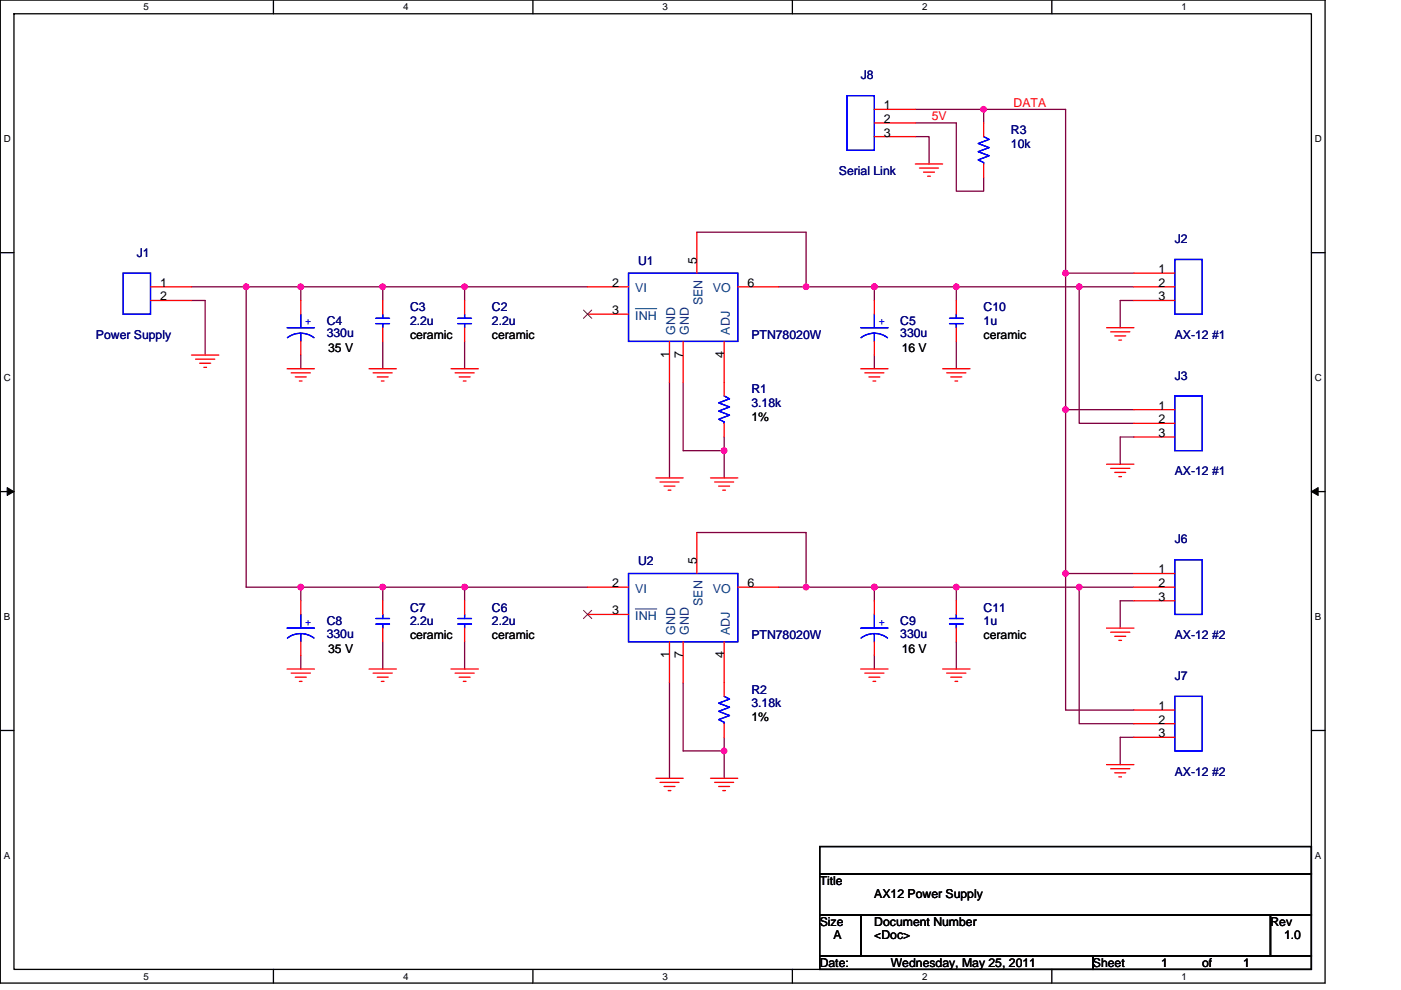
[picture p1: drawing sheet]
<svg xmlns="http://www.w3.org/2000/svg" width="297mm" height="210mm" viewBox="0 0 297 210" stroke-linecap="round" stroke-linejoin="round" font-family="sans-serif">
<path d="M.1 0h280.8v208.5h-280.8zM3 2.9h275v202.7h-275z" fill="none" stroke="#000" stroke-width=".28"/>
<g fill="#fff">
<path d="M30.5 .3h1.1v2.3h-1.1z"/>
<path d="M30.5 205.9h1.1v2.3h-1.1z"/>
</g>
<path d="M58 0v2.9M58 205.6v2.9" fill="none" stroke="#000" stroke-width=".28"/>
<g fill="#fff">
<path d="M85.5 .3h1.1v2.3h-1.1z"/>
<path d="M85.5 205.9h1.1v2.3h-1.1z"/>
</g>
<path d="M113 0v2.9M113 205.6v2.9" fill="none" stroke="#000" stroke-width=".28"/>
<g fill="#fff">
<path d="M140.5 .3h1.1v2.3h-1.1z"/>
<path d="M140.5 205.9h1.1v2.3h-1.1z"/>
</g>
<path d="M168 0v2.9M168 205.6v2.9" fill="none" stroke="#000" stroke-width=".28"/>
<g fill="#fff">
<path d="M195.5 .3h1.2v2.3h-1.2z"/>
<path d="M195.5 205.9h1.2v2.3h-1.2z"/>
</g>
<path d="M223 0v2.9M223 205.6v2.9" fill="none" stroke="#000" stroke-width=".28"/>
<g fill="#fff">
<path d="M250.5 .3h1.2v2.3h-1.2z"/>
<path d="M250.5 205.9h1.2v2.3h-1.2z"/>
<path d="M.8 28.3h1.5v2.3h-1.5z"/>
<path d="M278.8 28.3h1.5v2.3h-1.5z"/>
<path d="M.8 78.9h1.5v2.3h-1.5z"/>
<path d="M278.8 78.9h1.5v2.3h-1.5z"/>
</g>
<path d="M.1 53.6h2.9M278 53.6h2.9" fill="none" stroke="#000" stroke-width=".28"/>
<g fill="#fff">
<path d="M.8 129.6h1.4v2.3h-1.4z"/>
<path d="M278.8 129.6h1.4v2.3h-1.4z"/>
</g>
<path d="M.1 104.3h2.9M278 104.3h2.9" fill="none" stroke="#000" stroke-width=".28"/>
<path d="M1.5 103.4l1.5 .9-1.5 .8zM278 104.3l1.5-.9v1.7z" fill="#000" stroke="#000" stroke-width=".21"/>
<g fill="#fff">
<path d="M.8 180.3h1.4v2.3h-1.4z"/>
<path d="M278.8 180.3h1.4v2.3h-1.4z"/>
</g>
<path d="M.1 154.9h2.9M278 154.9h2.9M173.8 179.6h104.2v5.7h-104.2zM173.8 194h8.7v8.7h-8.7zM173.8 185.3h104.2v8.7h-104.2zM182.5 194h86.9v8.7h-86.9zM269.4 194h8.6v8.7h-8.6zM173.8 202.7h57.9v2.9h-57.9zM231.7 202.7h46.3v2.9h-46.3z" fill="none" stroke="#000" stroke-width=".28"/>
<g fill="none" stroke="#800040" stroke-width=".28">
<path d="M194.1 29h2.9v5.8M194.1 23.2h14.5v2.9M194.1 26.1h8.7v14.5h5.8v-2.9M208.6 23.2h17.3v34.7M147.7 49.3h23.2v11.5M225.9 57.9h14.5M225.9 57.9v29M40.6 60.8h11.6M40.6 63.7h2.9v11.6M52.2 60.8h11.6M52.2 60.8v63.7h11.6M63.8 60.8h17.3v2.9"/>
<path d="M63.8 60.8v2.9M63.8 75.3v2.9M81.1 72.4v5.8M81.1 60.8h17.4M98.5 60.8h26.1M98.5 60.8v2.9M98.5 72.4v5.8M165.1 60.8h5.8M170.9 60.8h14.5M185.4 60.8h17.4M185.4 60.8v2.9M185.4 75.3v2.9"/>
<path d="M202.8 60.8v2.9M202.8 72.4v5.8M202.8 60.8h26M228.8 60.8v29h11.6M228.8 60.8h11.6M240.4 63.7h-2.9v5.8M141.9 81.1v20.3M144.8 81.1v14.5h8.7M153.5 95.6v5.8M153.5 92.7v2.9M225.9 86.9h14.5M225.9 86.9v34.7"/>
<path d="M240.4 92.7h-2.9v5.8M147.7 112.9h23.2v11.6M63.8 124.5h17.3v2.9M63.8 124.5v2.9M63.8 139v2.9M81.1 136.1v5.8M81.1 124.5h17.4M98.5 124.5h26.1M98.5 124.5v2.9M98.5 136.1v5.8M165.1 124.5h5.8M170.9 124.5h14.5"/>
<path d="M185.4 124.5v2.9M185.4 139v2.9M185.4 124.5h17.4v2.9M202.8 124.5h26M202.8 136.1v5.8M225.9 121.6v29h14.5M225.9 121.6h14.5M228.8 124.5v29h11.6M228.8 124.5h11.6M240.4 127.4h-2.9v5.8M141.9 144.8v20.3M144.8 144.8v14.5h8.7"/>
<path d="M153.5 159.3v5.8M153.5 156.4v2.9M240.4 156.4h-2.9v5.8"/>
</g>
<g fill="#f0f" stroke="#f0f" stroke-width=".28">
<circle cx="98.5" cy="60.8" r=".57"/>
<circle cx="185.4" cy="60.8" r=".57"/>
<circle cx="170.9" cy="60.8" r=".57"/>
<circle cx="228.8" cy="60.8" r=".57"/>
<circle cx="153.5" cy="95.6" r=".57"/>
<circle cx="208.5" cy="23.2" r=".57"/>
<circle cx="225.9" cy="86.9" r=".57"/>
<circle cx="225.9" cy="57.9" r=".57"/>
<circle cx="81.1" cy="60.8" r=".57"/>
<circle cx="63.8" cy="60.8" r=".57"/>
<circle cx="202.8" cy="60.8" r=".57"/>
<circle cx="98.5" cy="124.5" r=".57"/>
<circle cx="185.4" cy="124.5" r=".57"/>
<circle cx="170.9" cy="124.5" r=".57"/>
<circle cx="228.8" cy="124.5" r=".57"/>
<circle cx="153.5" cy="159.3" r=".57"/>
<circle cx="225.9" cy="121.6" r=".57"/>
<circle cx="81.1" cy="124.5" r=".57"/>
<circle cx="63.8" cy="124.5" r=".57"/>
<circle cx="202.8" cy="124.5" r=".57"/>
<circle cx="52.2" cy="60.8" r=".57"/>
</g>
<g fill="none" stroke="#f00" stroke-width=".28">
<path d="M185.4 23.2h8.7M185.4 26.1h8.7M185.4 29h8.7M194.1 34.8h5.8M194.9 35.6h4.1M195.8 36.5h2.3M196.7 37.4h.5M208.6 26.1v2.9M208.6 34.8v2.9M147.7 49.3v8.6M240.4 57.9h8.7M31.9 60.8h8.7"/>
<path d="M31.9 63.7h8.7M40.6 75.3h5.8M41.5 76.2h4M42.3 77h2.4M43.2 77.9h.6M60.9 78.2h5.8M61.7 79.1h4.1M62.6 79.9h2.3M63.8 63.7v2.9M63.8 72.4v2.9M78.3 78.2h5.7M79.1 79.1h4.1"/>
<path d="M80 79.9h2.3M81.1 63.7v2.9M81.1 69.5v2.9M95.6 78.2h5.8M96.5 79.1h4M97.4 79.9h2.3M98.5 63.7v2.9M98.5 69.5v2.9M124.6 60.8h8.7M124.6 66.6h8.7M141.9 72.4v8.7M144.8 72.4v8.7"/>
<path d="M153.5 72.4v11.6M156.4 60.8h8.7M182.5 78.2h5.8M183.4 79.1h4M184.2 79.9h2.3M185.4 63.7v2.9M185.4 72.4v2.9M199.9 78.2h5.8M200.7 79.1h4.1M201.6 79.9h2.3M202.8 63.7v2.9M202.8 69.5v2.9"/>
<path d="M234.6 69.5h5.8M235.5 70.4h4M236.3 71.2h2.4M237.2 72.1h.6M240.4 60.8h8.7M240.4 63.7h8.7M63.5 80.8h.5M80.9 80.8h.5M98.2 80.8h.6M153.5 89.8v2.9M185.1 80.8h.6M202.5 80.8h.5"/>
<path d="M234.6 98.5h5.8M235.5 99.3h4M240.4 86.9h8.7M240.4 89.8h8.7M240.4 92.7h8.7M139.1 101.4h5.7M139.9 102.2h4.1M140.8 103.1h2.3M141.7 104h.5M147.7 112.9v8.7M150.6 101.4h5.8M151.5 102.2h4.1"/>
<path d="M152.4 103.1h2.3M153.2 104h.6M236.3 100.2h2.4M237.2 101.1h.6M63.8 127.4v2.9M63.8 136.1v2.9M81.1 127.4v2.9M81.1 133.2v2.9M98.5 127.4v2.9M98.5 133.2v2.9M124.6 124.5h8.7M124.6 130.3h8.7"/>
<path d="M141.9 136.1v8.7M144.8 136.1v8.7M153.5 136.1v11.6M156.4 124.5h8.7M185.4 127.4v2.9M185.4 136.1v2.9M202.8 127.4v2.9M202.8 133.2v2.9M234.6 133.2h5.8M235.5 134.1h4M236.3 135h2.4M237.2 135.8h.6"/>
<path d="M240.4 121.6h8.7M240.4 124.5h8.7M240.4 127.4h8.7M60.9 141.9h5.8M61.7 142.8h4.1M62.6 143.6h2.3M63.5 144.5h.5M78.3 141.9h5.7M79.1 142.8h4.1M80 143.6h2.3M80.9 144.5h.5M95.6 141.9h5.8"/>
<path d="M96.5 142.8h4M97.4 143.6h2.3M98.2 144.5h.6M153.5 153.5v2.9M182.5 141.9h5.8M183.4 142.8h4M184.2 143.6h2.3M185.1 144.5h.6M199.9 141.9h5.8M200.7 142.8h4.1M201.6 143.6h2.3M202.5 144.5h.5"/>
<path d="M240.4 150.6h8.7M240.4 153.5h8.7M240.4 156.4h8.7M139.1 165.1h5.7M139.9 165.9h4.1M140.8 166.8h2.3M141.7 167.7h.5M150.6 165.1h5.8M151.5 165.9h4.1M152.4 166.8h2.3M153.2 167.7h.6M234.6 162.2h5.8"/>
<path d="M235.5 163h4M236.3 163.9h2.4M237.2 164.8h.6"/>
</g>
<g fill="none" stroke="#00f" stroke-width=".28">
<path d="M179.6 20.3h5.8v11.6h-5.8zM208.6 29l1.1 .6-2.3 .8 2.3 .9-2.3 .9 2.3 .8-2.3 .9 1.2 .6v.3M26.1 57.9h5.8v8.7h-5.8zM133.3 57.9h23.1v14.5h-23.1zM249.1 55h5.8v11.6h-5.8zM60.9 69.5h5.8M60.9 71.6a4.6 4.6 0 0 1 5.7 0M63.8 70.7v1.7M63.8 66.6v2.9M79.7 68.6h2.9M79.7 67.5h2.9M81.1 66.6v.9"/>
<path d="M81.1 68.6v.9M97.1 68.6h2.9M97.1 67.5h2.9M98.5 66.6v.9M98.5 68.6v.9M182.5 69.5h5.8M182.6 71.6l1.3-.7 1.5-.2 1.5 .2 1.3 .7M185.4 70.7v1.7M185.4 66.6v2.9M201.3 68.6h2.9M201.3 67.5h2.9M202.8 66.6v.9"/>
<path d="M202.8 68.6v.9M153.5 84l1.2 .6-2.3 .8 2.3 .9-2.3 .9 2.3 .9-2.3 .8 1.1 .6v.3M249.1 84h5.8v11.6h-5.8zM249.1 118.7h5.8v11.6h-5.8zM60.9 133.2h5.8M60.9 135.3a4.6 4.6 0 0 1 5.7 0M63.8 134.4v1.7M63.8 130.3v2.9M79.7 132.4h2.9M79.7 131.2h2.9M81.1 130.3v.9M81.1 132.4v.8"/>
<path d="M97.1 132.4h2.9M97.1 131.2h2.9M98.5 130.3v.9M98.5 132.4v.8M133.3 121.6h23.1v14.5h-23.1zM182.5 133.2h5.8M182.6 135.3l1.3-.7 1.5-.2 1.5 .2 1.3 .7M185.4 134.4v1.7M185.4 130.3v2.9M201.3 132.4h2.9M201.3 131.2h2.9M202.8 130.3v.9"/>
<path d="M202.8 132.4v.8M153.5 147.7l1.2 .6-2.3 .8 2.3 .9-2.3 .9 2.3 .9-2.3 .8 1.1 .6v.3M249.1 147.7h5.8v11.6h-5.8z"/>
</g>
<path d="M123.7 65.8l1.8 1.7M125.5 65.8l-1.8 1.7M123.7 129.5l1.8 1.7M125.5 129.5l-1.8 1.7" fill="none" stroke="#804000" stroke-width=".21"/>
<path d="M134.7 65.5h4.6M134.7 129.2h4.6" fill="none" stroke="#004080" stroke-width=".21"/>
<g font-size="2.6" fill="#000080">
<text x="182.5" y="16.8">J8</text>
<text x="214.3" y="28.4">R3</text>
<text x="214.3" y="31.3">10k</text>
<text x="177.9" y="37.1">Serial Link</text>
<text x="249.1" y="51.6">J2</text>
<text x="29" y="54.5">J1</text>
<text x="135.3" y="56.2">U1</text>
<text x="20.3" y="71.8">Power Supply</text>
<text x="69.3" y="69">C4</text>
<text x="69.3" y="71.6">330u</text>
<text x="86.9" y="66.1">C3</text>
<text x="86.9" y="69">2.2u</text>
<text x="104.3" y="66.1">C2</text>
<text x="104.3" y="69">2.2u</text>
<text x="159.3" y="71.8">PTN78020W</text>
<text x="190.9" y="69">C5</text>
<text x="190.9" y="71.6">330u</text>
<text x="208.6" y="66.1">C10</text>
<text x="208.6" y="69">1u</text>
<text x="249.1" y="71.8">AX-12 #1</text>
<text x="159.3" y="83.4">R1</text>
<text x="249.1" y="80.5">J3</text>
<text x="159.3" y="86.3">3.18k</text>
<text x="249.1" y="100.8">AX-12 #1</text>
<text x="135.3" y="119.9">U2</text>
<text x="249.1" y="115.3">J6</text>
<text x="86.9" y="129.8">C7</text>
<text x="104.3" y="129.8">C6</text>
<text x="208.6" y="129.8">C11</text>
<text x="69.3" y="132.7">C8</text>
<text x="69.3" y="135.3">330u</text>
<text x="86.9" y="132.7">2.2u</text>
<text x="104.3" y="132.7">2.2u</text>
<text x="159.3" y="135.6">PTN78020W</text>
<text x="190.9" y="132.7">C9</text>
<text x="190.9" y="135.3">330u</text>
<text x="208.6" y="132.7">1u</text>
<text x="249.1" y="135.6">AX-12 #2</text>
<text x="159.3" y="147.1">R2</text>
<text x="249.1" y="144.2">J7</text>
<text x="159.3" y="150">3.18k</text>
<text x="249.1" y="164.5">AX-12 #2</text>
</g>
<g font-size="2.6">
<text x="187.4" y="23.2">1</text>
<text x="187.4" y="26.1">2</text>
<text x="187.4" y="29">3</text>
<text x="147.7" y="55.9" transform="rotate(-90 147.7 55.9)">5</text>
<text x="245.6" y="57.9">1</text>
<text x="33.9" y="60.8">1</text>
<text x="33.9" y="63.7">2</text>
<text x="129.8" y="60.8">2</text>
<text x="158.5" y="60.8">6</text>
<text x="245.6" y="60.8">2</text>
<text x="245.6" y="63.7">3</text>
<text x="86.9" y="71.8">ceramic</text>
<text x="104.3" y="71.8">ceramic</text>
<text x="129.8" y="66.6">3</text>
<text x="208.6" y="71.8">ceramic</text>
<text x="69.6" y="74.7">35 V</text>
<text x="141.9" y="75.9" transform="rotate(-90 141.9 75.9)">1</text>
<text x="144.8" y="75.9" transform="rotate(-90 144.8 75.9)">7</text>
<text x="153.5" y="75.9" transform="rotate(-90 153.5 75.9)">4</text>
<text x="191.2" y="74.7">16 V</text>
<text x="159.3" y="89.2">1%</text>
<text x="245.6" y="86.9">1</text>
<text x="245.6" y="89.8">2</text>
<text x="245.6" y="92.7">3</text>
<text x="147.7" y="119.6" transform="rotate(-90 147.7 119.6)">5</text>
<text x="129.8" y="124.5">2</text>
<text x="158.5" y="124.5">6</text>
<text x="245.6" y="121.6">1</text>
<text x="245.6" y="124.5">2</text>
<text x="129.8" y="130.3">3</text>
<text x="245.6" y="127.4">3</text>
<text x="86.9" y="135.6">ceramic</text>
<text x="104.3" y="135.6">ceramic</text>
<text x="208.6" y="135.6">ceramic</text>
<text x="69.6" y="138.5">35 V</text>
<text x="141.9" y="139.6" transform="rotate(-90 141.9 139.6)">1</text>
<text x="144.8" y="139.6" transform="rotate(-90 144.8 139.6)">7</text>
<text x="153.5" y="139.6" transform="rotate(-90 153.5 139.6)">4</text>
<text x="191.2" y="138.5">16 V</text>
<text x="159.3" y="152.9">1%</text>
<text x="245.6" y="150.6">1</text>
<text x="245.6" y="153.5">2</text>
<text x="245.6" y="156.4">3</text>
<text x="173.8" y="187.7">Title</text>
<text x="185.4" y="190.6">AX12 Power Supply</text>
<text x="173.8" y="196.4">Size</text>
<text x="185.4" y="196.4">Document Number</text>
<text x="269.4" y="196.4">Rev</text>
<text x="176.7" y="199.3">A</text>
<text x="185.4" y="199.3">&lt;Doc&gt;</text>
<text x="272.2" y="199.3">1.0</text>
<text x="173.8" y="205">Date:</text>
<text x="188.9" y="205">Wednesday, May 25, 2011</text>
<text x="231.7" y="205">Sheet</text>
<text x="246.2" y="205">1</text>
<text x="254.9" y="205">of</text>
<text x="263.6" y="205">1</text>
</g>
<g font-size="2.6" fill="#f00">
<text x="214.9" y="22.6">DATA</text>
<text x="197.5" y="25.5">5V</text>
</g>
<g font-size="2.6" fill="#004080">
<text x="134.7" y="62">VI</text>
<text x="148.9" y="64.8" transform="rotate(-90 148.9 64.8)">SEN</text>
<text x="151.2" y="62">VO</text>
<text x="134.7" y="67.8">INH</text>
<text x="143.1" y="71" transform="rotate(-90 143.1 71)">GND</text>
<text x="146" y="71" transform="rotate(-90 146 71)">GND</text>
<text x="154.7" y="71" transform="rotate(-90 154.7 71)">ADJ</text>
<text x="134.7" y="125.7">VI</text>
<text x="151.2" y="125.7">VO</text>
<text x="134.7" y="131.5">INH</text>
<text x="148.9" y="128.5" transform="rotate(-90 148.9 128.5)">SEN</text>
<text x="143.1" y="134.7" transform="rotate(-90 143.1 134.7)">GND</text>
<text x="146" y="134.7" transform="rotate(-90 146 134.7)">GND</text>
<text x="154.7" y="134.7" transform="rotate(-90 154.7 134.7)">ADJ</text>
</g>
<g font-size="2.6" fill="#00f">
<text x="64.6" y="69">+</text>
<text x="186.2" y="69">+</text>
<text x="64.6" y="132.7">+</text>
<text x="186.2" y="132.7">+</text>
</g>
<g font-size="2.1">
<text x="30.5" y="2.2">5</text>
<text x="85.5" y="2.2">4</text>
<text x="140.5" y="2.2">3</text>
<text x="195.5" y="2.2">2</text>
<text x="250.5" y="2.2">1</text>
<text x=".8" y="30.1">D</text>
<text x="278.8" y="30.1">D</text>
<text x=".8" y="80.8">C</text>
<text x="278.8" y="80.8">C</text>
<text x=".8" y="131.4">B</text>
<text x="278.8" y="131.4">B</text>
<text x=".8" y="182.1">A</text>
<text x="278.8" y="182.1">A</text>
<text x="30.5" y="207.8">5</text>
<text x="85.5" y="207.8">4</text>
<text x="140.5" y="207.8">3</text>
<text x="195.5" y="207.8">2</text>
<text x="250.5" y="207.8">1</text>
</g>
</svg>
